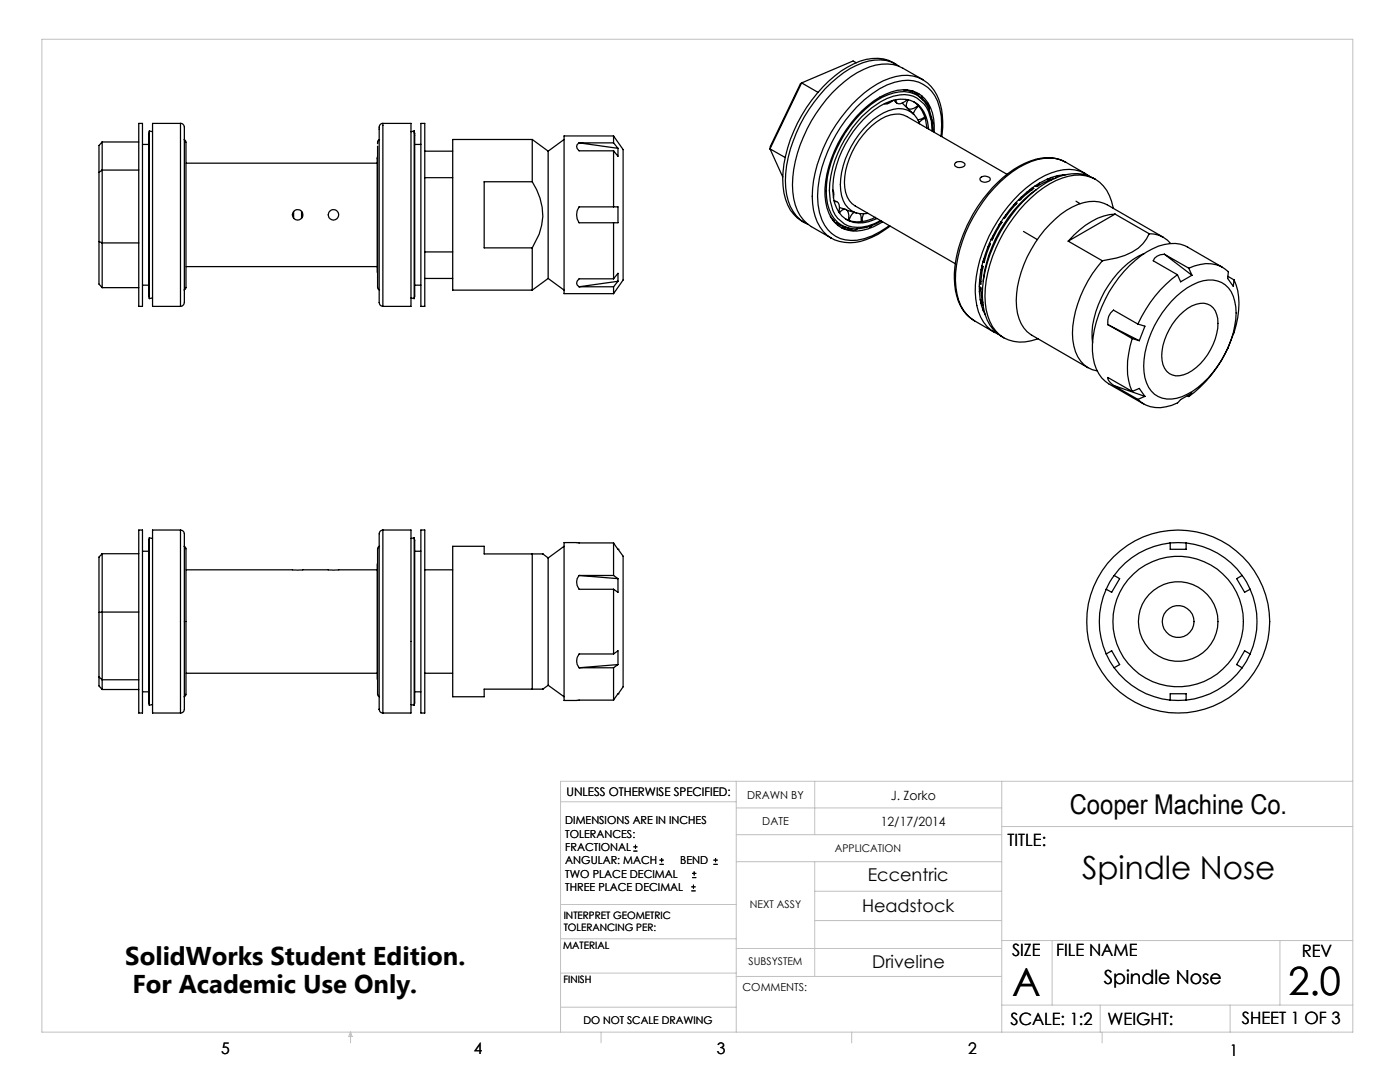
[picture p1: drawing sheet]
<svg xmlns="http://www.w3.org/2000/svg" width="279mm" height="216mm" viewBox="0 0 279 216" stroke-linecap="round" stroke-linejoin="round" font-family="sans-serif">
<g fill="none" stroke="#000" stroke-width=".2">
<path d="M126.4 169.8h.8M126.4 169h.8M126.8 168.6v.8M131.6 172.5h.9M131.6 171.6h.9M132 171.2v.8M138 177.8h.8M138 177h.8M138.1 175.1h.9M138.1 174.3h.9M138.4 176.5v.8M138.5 173.9v.8"/>
<path d="M142.4 172.5h.8M142.4 171.6h.8M142.8 171.2v.8"/>
</g>
<g fill="none" stroke="#c0c0c0" stroke-width=".2">
<path d="M8.4 7.8h261.6v198.2h-261.6zM111.9 160h35M146.9 155.9v50.1M162.6 155.9v10.6M199.9 155.9v50.1M270 155.9h-158.1v50.1M146.9 166.5h53M146.9 161.2h53M146.9 171.9h53M162.6 171.9v22.9M162.6 177.8h37.3M199.9 164.9h70.1"/>
<path d="M111.9 194.2h35M111.9 187.3h35M111.9 180.5h35M146.9 189.3h53M146.9 194.8h53M162.6 183.7h37.3M199.9 187.7h70.1M210 187.7v12.9M255.4 187.7v12.9M70 206v2.1M70 206l.3 .8h-.7zM111.9 201h35"/>
<path d="M119.9 206v2.1M170 206v2.1M199.9 200.6h70.1M219.6 200.6v5.4M220 206v2.1M245.5 200.6v5.4"/>
</g>
<g fill="none" stroke="#000" stroke-width=".25">
<path d="M160 16.5l-6.3 13.2M160 16.5l3.2 1.9M160 16.5l-.3 .2-6 12.5v.5M170.9 12.5l-.6-.3-10.3 4.3M178.8 12.8a8.2 8.2 0 0 0-8.4-.1 26.5 26.5 0 0 0-12 13.5 20.7 20.7 0 0 0-1.6 13.6 7.5 7.5 0 0 0 3.7 4.6M179.5 13.2a8.1 8.1 0 0 0-8.6-.1 26.1 26.1 0 0 0-12 13.4 20.7 20.7 0 0 0-1.6 13.6 7.1 7.1 0 0 0 4 4.7M180.3 17.9l1.8 .4-.2-.2M181.1 19.9h-.1a1.94 1.94 0 0 1-2 .7l-.2-.7M181.3 19.9l-.1 .1a1.12 1.12 0 0 0 .2 1.8 2.26 2.26 0 0 0 1.8-.8M181.8 18.1l.1 .1M182.2 18.2l2 1.8M183.4 18.7h-.6"/>
<path d="M183.9 19.1l.1 .6M184 19.6l1.3 1.4M184.1 15.9l-3.9-2.3a8.3 8.3 0 0 0-7.9 .3 26.1 26.1 0 0 0-12 13.4 20.7 20.7 0 0 0-1.6 13.6 7.5 7.5 0 0 0 3.2 4.3l3.9 2.3M20.4 28.3v29.1M20.4 28.3l-.6 .7v27.7l.6 .7M20.4 28.3h7.3M27.7 24.6h.7v36.5h-.7zM27.7 33.9h-7.3l-.6 .5M28.4 28.8h1.3M29.8 26.1v33.5M29.8 26.1l-.1 .5v32.5l.1 .5M29.8 26.1l.6 .2"/>
<path d="M36 24.6a.79 .79 0 0 1 .8 .9v34.3a.96 .96 0 0 1-.8 1.3M36 24.6h-5.6v36.5h5.6M36 24.6v36.5M36.7 27.9l.3 .1 .1 .4v29l-.1 .3-.3 .2M37.2 32.6h38.1M75.3 31.4v23M75.4 29.2v28.1M75.7 27.9l-.3 .3v.5M76.4 24.6a.87 .87 0 0 0-.7 1.2v34a.98 .98 0 0 0 .7 1.3M76.4 24.6h5.6v36.5h-5.6M76.4 24.6v36.5M82.7 26.1v33.5"/>
<path d="M82.7 26.1l.1 .5v32.5l-.1 .5M82.7 26.1l-.7 .2M82.8 28.8h1.2M84 24.6h.8v36.5h-.8zM84.8 30.2h5.5M84.8 35.5h5.5M106.2 27.8v8.5M106.2 36.3h-9.6v13.2h9.6M106.2 27.8h-15.9v30.1h15.9M106.2 36.3a11.5 11.5 0 0 1 0 13.2M106.2 27.8l3.2 2.4M109.4 30.2v25.4"/>
<path d="M112.6 27.8l-3.2 2.4M115.6 28.5l-.4 .4-.1 .3 .1 .4 .4 .5h6.8M115.6 28.5h6.8M115.6 28.5l7.7 1.1M122.4 27.1h-9.8v31.5h9.8M122.4 30.1v11.2M122.4 27.1v1.4M122.4 27.1l2 2.7v26.1l-2 2.7M122.4 28.5l.9 1.1M123.3 29.6v1.6l-.9-1.1M153.7 29.7l3 1.7M153.7 29.7l2.5 5.6"/>
<path d="M166.2 37.9a1.72 1.72 0 0 1 .1 1.5M178.2 20a2.13 2.13 0 0 1-1.7 .7M178.4 20l.6 .6M180.1 20.6l1 1M181.2 21.6l1.2 1.2M182.4 20.3a6.3 6.3 0 0 1 2.6 5.2M183.3 21.2a2.77 2.77 0 0 0-1 1.6M183.5 24.7a4.4 4.4 0 0 0-6.2-2.6 16.7 16.7 0 0 0-9 11 10.1 10.1 0 0 0 .4 7.7 4.2 4.2 0 0 0 4.5 1.8M184.5 23.3l-.6 .4-.7 .2M184.6 23.6l-.7 .4-.5 .4M184.8 20.7a.88 .88 0 0 1 .7 1.3M185.3 25.7a6 6 0 0 0-3.7-5.7 9.1 9.1 0 0 0-8.2 2.9 20.9 20.9 0 0 0-7.2 15.4 5.8 5.8 0 0 0 4.2 6.1 7.1 7.1 0 0 0 4.6-.8"/>
<path d="M185.8 23.1a5.7 5.7 0 0 0-7.5-4.5 16.9 16.9 0 0 0-8.8 6.7 21.8 21.8 0 0 0-4.5 14.1 6.4 6.4 0 0 0 3.6 5.9 6.1 6.1 0 0 0 4 .1M185.9 23.2l.3 3M185.9 23.8l.3 .9M186 26.1a7.2 7.2 0 0 0-3-6.5 6.4 6.4 0 0 0-6 0 21.8 21.8 0 0 0-10.3 12.3 15.1 15.1 0 0 0-.5 10.1 5.4 5.4 0 0 0 7 3.1l2.5-1.1M186.4 26.4a8.5 8.5 0 0 0-2.5-7.3 6.6 6.6 0 0 0-7.2-.3 22.6 22.6 0 0 0-10.8 12.9 15.2 15.2 0 0 0-.5 10.8 5.6 5.6 0 0 0 6.6 3.5 11.9 11.9 0 0 0 4.1-1.7M187.7 27.1a11.7 11.7 0 0 0-1.8-8.9 6.5 6.5 0 0 0-7.3-1.8 21.4 21.4 0 0 0-10.9 9 27 27 0 0 0-4.5 13.8 9.3 9.3 0 0 0 2.7 7.4 6.9 6.9 0 0 0 6.6 1 16.3 16.3 0 0 0 4.9-2.6M188 27.2a12.6 12.6 0 0 0-2.2-9.9 7.1 7.1 0 0 0-8.2-1.7 21.5 21.5 0 0 0-9.7 7.9 28.3 28.3 0 0 0-5.8 15.7 9.2 9.2 0 0 0 3.7 8.3M190.7 32.5a1.28 1.28 0 0 1 1.9 .3 1.25 1.25 0 0 1-2.1 .1zM195.7 35.4a1.31 1.31 0 0 1 1.9 .3 1.19 1.19 0 0 1-2 .1zM201 34.8l-20-11.6a5.6 5.6 0 0 0-6.1 1.2 15.8 15.8 0 0 0-6.3 13 4.7 4.7 0 0 0 2.1 3.7l20 11.5M203.9 39.3l-.2 .5M205.6 37.8l.3 .1-.4-.1"/>
<path d="M206 37.5l.3 .1-2.8 2.3h-.2M206.8 37.9a26.7 26.7 0 0 0-10.6 18.2M207.4 36.5l-.2 .6M209 35.8h.1M209 35.8l.3 .2M209.2 35.7l.6 .1-1.4 .6-1.5 .8-.3-.1M209.7 35.5l.7 .1M211.1 35.1l-.5 .4M212.1 34.9l.2 .1M212.5 32.3a8.7 8.7 0 0 0-7.9 .3 25.8 25.8 0 0 0-11.6 12.3 21.4 21.4 0 0 0-2.1 14.1 7.7 7.7 0 0 0 3.6 5M212.8 34.9a14.3 14.3 0 0 0-9.1 4.5 27.2 27.2 0 0 0-8.3 17.6 12.1 12.1 0 0 0 1.2 5.8M216.7 34.7l-4-2.3a7.6 7.6 0 0 0-6.9-.2 24.2 24.2 0 0 0-11.5 11.1 25 25 0 0 0-3.5 14.1 8.3 8.3 0 0 0 3.7 6.6l3.9 2.3"/>
<path d="M217.3 35.1a7.6 7.6 0 0 0-7.5-.6 24.2 24.2 0 0 0-11.6 11 24.8 24.8 0 0 0-3.5 14.2 7.8 7.8 0 0 0 4.4 6.9M218.6 35.8a8.3 8.3 0 0 0-8.4-.1 26.1 26.1 0 0 0-12 13.5 20.7 20.7 0 0 0-1.6 13.6 7.5 7.5 0 0 0 3.7 4.6M19.8 48.2l.6 .3h7.3M20.4 57.4h7.3M28.4 56.9h1.3M30.4 59.4l-.6 .2M37.2 53.2h38.1M58.6 42.2v1.3M60.2 42.2v1.3M75.4 57.4l.1 .3 .2 .2M82 59.4l.7 .2M82.8 56.9h1.2"/>
<path d="M84.8 55.6h5.5M84.8 50.3h5.5M106.2 49.5v8.4M109.4 55.6l3.2 2.3M109.4 55.6l-3.2 2.3M115.6 57.2h6.8M122.4 41.3h-6.8a2.8 2.8 0 0 0 0 3.1h6.8M122.4 44.4v11.2M122.4 55.6h-6.8l-.4 .5-.1 .4 .1 .4 .4 .3M122.4 57.2v1.4M122.4 41.3h.9v3.1h-.9M122.4 55.6l.9-1.1v1.6"/>
<path d="M123.3 56.1l-.9 1.1M123.3 56.1l-7.7 1.1M165.7 43.2l.8 .9h-.2M166.3 43.9h-.1M166.4 40l.6 .2M166.5 40.3l.2-.1a.9 .9 0 0 1 .8 1.1l-.1 1M166.5 44.3l1.3 .7 1 .4-.3-.1M167.1 44.6l.2 .4M167.5 42.5a.96 .96 0 0 1 1.2-.7 .96 .96 0 0 1 .7 1.2l-.1 1M167.5 41.4l1.2 .4M168.2 45.6l2 .4M168.5 45.3l-.5 .2"/>
<path d="M168.5 45.3l.9 .2M169 41.9l2 .6M169.7 45.6a.86 .86 0 0 0 1.4 0M170.5 42.4a2.46 2.46 0 0 0-1.1 1.6M171.6 42.6l.2 .4v1.2M172.4 42.7l-.3 .8v.7M172.6 45.2l.3 .2M173.9 45.1l-.4 .2M174.7 43.4a6.5 6.5 0 0 1-5.9 .3M175.9 44.1l-1 .5-2.1 .8M177.6 45.1a14.2 14.2 0 0 1-8 3.3 7.6 7.6 0 0 1-3.8-.9M195.4 57.1l.4 .3 .3 2.9"/>
<path d="M195.5 56l.2 .2M195.5 56l.3 .2M195.6 59.8l.4 .2M195.7 59.9l.4 .5M195.8 57.6l-.4 .6M196 53l.2 .2-.4 3.5-.3-.3M196.1 53.4l-.3 .4M196.3 51.9l.2 .2M196.3 51.9l.2 .1M196.4 51.6l.1 .4M197.4 48.5l.2 .2-1.2 3.7-.2-.2M197.5 49l-.3 .3"/>
<path d="M197.8 47.7l.2 .1M198.1 47.1l.1 .4M199.7 44.7l-.3 .1M199.7 44.3l.2 .1M199.8 44.2l.2 .1-2 3.6-.2-.1M200.7 42.9v.4M202.6 40.9h-.3M202.7 40.5h.3l-2.6 3.1-.2-.1M202.8 40.7h-.3l.2 .1M204.3 46.2l2.7 1.6M213.2 48.1l6.8 3.9M214.7 40.1l.8 .5"/>
<path d="M220 52a23.5 23.5 0 0 0-6 14.5 7.8 7.8 0 0 0 3.1 6.8l.9 .5 1 .2M222.2 41.6a7.6 7.6 0 0 0-4.5-6.3 8.9 8.9 0 0 0-7 .7 27.5 27.5 0 0 0-12.6 15.2 19.4 19.4 0 0 0-1 11.8 6.8 6.8 0 0 0 8.6 5l1.5-.4M222.5 42.7a13.9 13.9 0 0 0-9.3 5.4M222.5 42.7l6.8 3.9M222.5 42.7l-9.3 5.4M228.4 50.6a17.9 17.9 0 0 0-9.2 10.3 14.3 14.3 0 0 0-1.1 7.5M229.3 46.6a8.5 8.5 0 0 1-6.4 4.9l-2.9 .5M229.3 46.6a5.3 5.3 0 0 1 4.3 2M232.2 47.3l-11.3-6.4a7.2 7.2 0 0 0-6.9 .4 22.7 22.7 0 0 0-10.2 13 13.8 13.8 0 0 0 0 10.3 5.3 5.3 0 0 0 2.1 2.3l11.2 6.5M232.4 50.7a2.26 2.26 0 0 0-2.2 1.3l4.8 2.8M232.4 50.7l4.8 2.8M232.4 50.7l5.5 4.2"/>
<path d="M235 54.8a24.8 24.8 0 0 0-7.9 9.9M235 54.8l.6 1.4 2.3-1.3M237.2 53.5l.7 1.4M237.2 53.5a7.1 7.1 0 0 1 7.2 .1l.7 .6-.1 1.4 1.1 1.6 .2-1.4M244 53.3l-7-4a6.7 6.7 0 0 0-5.8-.2 22 22 0 0 0-11.3 12.1 17.8 17.8 0 0 0-1.5 11.3 6.9 6.9 0 0 0 2.9 4.1l6.9 4M245 55.1l1.3 .7M246.3 55.8a14.3 14.3 0 0 1-.2 10.9l-1.1 2.9 .1-.3a24.8 24.8 0 0 1-7.9 9.8M195.7 60.4l.5 .5M196.3 61.5l-.1 .5M221.1 64.8l4.9 2.8M221.1 64.8l6.3 3.2M222.2 76.9a1.98 1.98 0 0 1-1.1-1.6l4.9 2.8"/>
<path d="M222.2 76.9l4.9 2.8M222.2 76.9l6.3 2.2M226 67.6a14.9 14.9 0 0 0 0 10.5M226 78.1l1.4-.6 1.1 1.6M226 67.6l1.4 .4M227.1 64.7l-4.9-2.8a2.97 2.97 0 0 0-1.1 2.9M227.1 64.7l1.4 .4-1.1 2.9M228.5 79.1l-1.4 .6M233.8 60.1a12.2 12.2 0 0 1 7.3-4.2 4.9 4.9 0 0 1 5.3 4.2 16.2 16.2 0 0 1-1.9 10.4 17.9 17.9 0 0 1-8.6 8.7 5.1 5.1 0 0 1-7.4-3.8 16.6 16.6 0 0 1 2.6-11.7l.9-1.3zM235.4 62.9a6.5 6.5 0 0 1 4.9-2.4 3.2 3.2 0 0 1 2.7 3.1 12.1 12.1 0 0 1-6 10.9 3.3 3.3 0 0 1-5.1-2.6 11.8 11.8 0 0 1 3.5-9zM237 79l.2 .1M237.2 79.1l.7-.6-2.3 1.2-.5 .6a6.8 6.8 0 0 1-8-.6"/>
<path d="M20.4 110.5v27.1M20.4 110.5l-.6 .7v25.7l.6 .7M20.4 110.5h7.3M27.7 105.8h.7v36.5h-.7zM28.4 110h1.3M29.8 107.3v33.4M29.8 107.3l-.1 .5v32.5l.1 .4M29.8 107.3l.6 .2M36 105.8a.94 .94 0 0 1 .8 1.2v34a.91 .91 0 0 1-.8 1.3M36 105.8h-5.6v36.5h5.6M36 105.8v36.5M36.7 109l.3 .2 .1 .3v29l-.1 .4-.3 .1"/>
<path d="M37.2 113.7h38.1M75.3 112.5v23M75.7 109l-.2 .2-.1 .3v29M76.4 105.8a.91 .91 0 0 0-.7 1.1v34.6M76.4 105.8h5.6v36.5h-5.6M76.4 105.8v36.5M82.7 107.3v33.4M82.7 107.3l.1 .5v32.5l-.1 .4M82.7 107.3l-.7 .2M82.8 110h1.2M84 105.8h.8v36.5h-.8zM84.8 113.7h5.5"/>
<path d="M106.2 110.5h2.1l1.1 .8M106.2 110.5v27M106.2 110.5h-9.6v-1.5h-6.3v30h6.3v-1.5h9.6M109.4 111.3v25.4M112.6 109l-3.2 2.3M115.6 114.8a2.16 2.16 0 0 0 0 2.8h6.8M115.6 114.8h6.8M115.6 114.8l7.7 .7M122.4 108.3h-9.8v31.5l9.8-.1M122.4 108.3v6.5M122.4 117.6v12.9M122.4 108.3l.9 1.3"/>
<path d="M122.4 114.8l.9 .7M123.3 115.5v2.7l-.9-.6M123.3 109.6h.1M123.4 109.6l1 1.4v26.1l-1 1.4M220.8 117.6a15.8 15.8 0 0 0 0 12.9M222.4 114.8l-.9 1.3-.7 1.5M222.4 114.8l1 .7-1.5 2.7-1.1-.6M233.5 108.3a15.8 15.8 0 0 0-11.1 6.5M233.5 108.3v1.3h3.2v-1.3M233.5 108.3h3.2M236.7 108.3a15.8 15.8 0 0 1 11.2 6.5M247.9 114.8l.9 1.3 .7 1.5"/>
<path d="M247.9 114.8l-1.1 .7 1.6 2.7 1.1-.6M249.5 117.6a15.8 15.8 0 0 1 0 12.9M19.8 135.1l.6 .5h7.3M20.4 137.6h7.3M27.7 122.1l-7.9 .1M28.4 138h1.3M37.2 134.3h38.1M75.4 138.5l.1 .4 .2 .1M82.8 138h1.2M84.8 134.3h5.5M109.4 136.7l-1.1 .8h-2.1M109.4 136.7l3.2 2.3"/>
<path d="M115.6 133.2h6.8M122.4 130.5h-6.8a2.16 2.16 0 0 0 0 2.7M122.4 133.2v6.5M122.4 130.5l.9-.6v2.7M123.3 138.4l-.9 1.3M123.3 132.6l-.9 .6M123.3 132.6l-7.7 .6M123.3 138.4h.1M220.8 130.5l1.6 2.7M220.8 130.5l1.1-.6 1.5 2.7-1 .6M222.4 133.2a15.9 15.9 0 0 0 11.1 6.5M233.5 139.7v-1.3h3.2v1.3"/>
<path d="M233.5 139.7h3.2M247.9 133.2a15.9 15.9 0 0 1-11.2 6.5M249.5 130.5l-1.6 2.7M249.5 130.5l-1.1-.6-1.6 2.7 1.1 .6M30.4 140.6l-.6 .1M75.7 141.5a.72 .72 0 0 0 .7 .8M82 140.6l.7 .1"/>
<circle cx="59.4" cy="42.8" r="1.05"/>
<circle cx="66.6" cy="42.9" r="1.04"/>
<circle cx="235.1" cy="124" r="13"/>
<circle cx="235.1" cy="124" r="3.2"/>
<circle cx="235.1" cy="124" r="18.3"/>
<circle cx="235.1" cy="124" r="7.9"/>
</g>
<g font-size="7.8">
<text x="202" y="198.7">A</text>
<text x="257.1" y="198.6">2.0</text>
</g>
<text font-size="6.3" x="215.9" y="175.5">Spindle Nose</text>
<text font-size="5.4" x="213.5" y="162.4">Cooper Machine Co.</text>
<g font-size="5.1">
<text x="25" y="192.5">SolidWorks Student Edition.</text>
<text x="26.4" y="198.1">For Academic Use Only.</text>
</g>
<text font-size="3.9" x="220.3" y="196.3">Spindle Nose</text>
<g font-size="3.5">
<text x="173.2" y="175.8">Eccentric</text>
<text x="172" y="181.9">Headstock</text>
<text x="174.1" y="193.2">Driveline</text>
</g>
<g font-size="3.4">
<text x="201.1" y="168.8">TITLE:</text>
<text x="202" y="190.8">SIZE</text>
<text x="210.8" y="190.9">FILE NAME</text>
<text x="259.8" y="191">REV</text>
<text x="201.7" y="204.5">SCALE: 1:2</text>
<text x="221" y="204.5">WEIGHT:</text>
<text x="247.8" y="204.4">SHEET 1 OF 3</text>
</g>
<g font-size="3.2">
<text x="44.2" y="210.4">5</text>
<text x="94.6" y="210.3">4</text>
<text x="143.1" y="210.4">3</text>
<text x="193.2" y="210.3">2</text>
<text x="245.4" y="210.6">1</text>
</g>
<g font-size="2.5">
<text x="177.8" y="159.7">J. Zorko</text>
<text x="175.8" y="164.8">12/17/2014</text>
</g>
<text font-size="2.4" x="113.1" y="158.9">UNLESS OTHERWISE SPECIFIED:</text>
<g font-size="2.2">
<text x="149.1" y="159.4">DRAWN BY</text>
<text x="112.8" y="164.5">DIMENSIONS ARE IN INCHES</text>
<text x="112.8" y="167.1">TOLERANCES:</text>
<text x="152.1" y="164.7">DATE</text>
<text x="112.8" y="169.8">FRACTIONAL</text>
<text x="112.8" y="172.5">ANGULAR: MACH</text>
<text x="135.8" y="172.5">BEND</text>
<text x="112.8" y="175.1">TWO PLACE DECIMAL</text>
<text x="112.8" y="177.8">THREE PLACE DECIMAL</text>
<text x="148.2" y="197.8">COMMENTS:</text>
</g>
<g font-size="2.1">
<text x="166.6" y="170">APPLICATION</text>
<text x="149.7" y="181.2">NEXT ASSY</text>
<text x="149.4" y="192.7">SUBSYSTEM</text>
<text x="116.4" y="204.3">DO NOT SCALE DRAWING</text>
</g>
<g font-size="2">
<text x="112.5" y="183.3">INTERPRET GEOMETRIC</text>
<text x="112.5" y="185.9">TOLERANCING PER:</text>
<text x="112.4" y="189.4">MATERIAL</text>
<text x="112.4" y="196.2">FINISH</text>
</g>
</svg>
